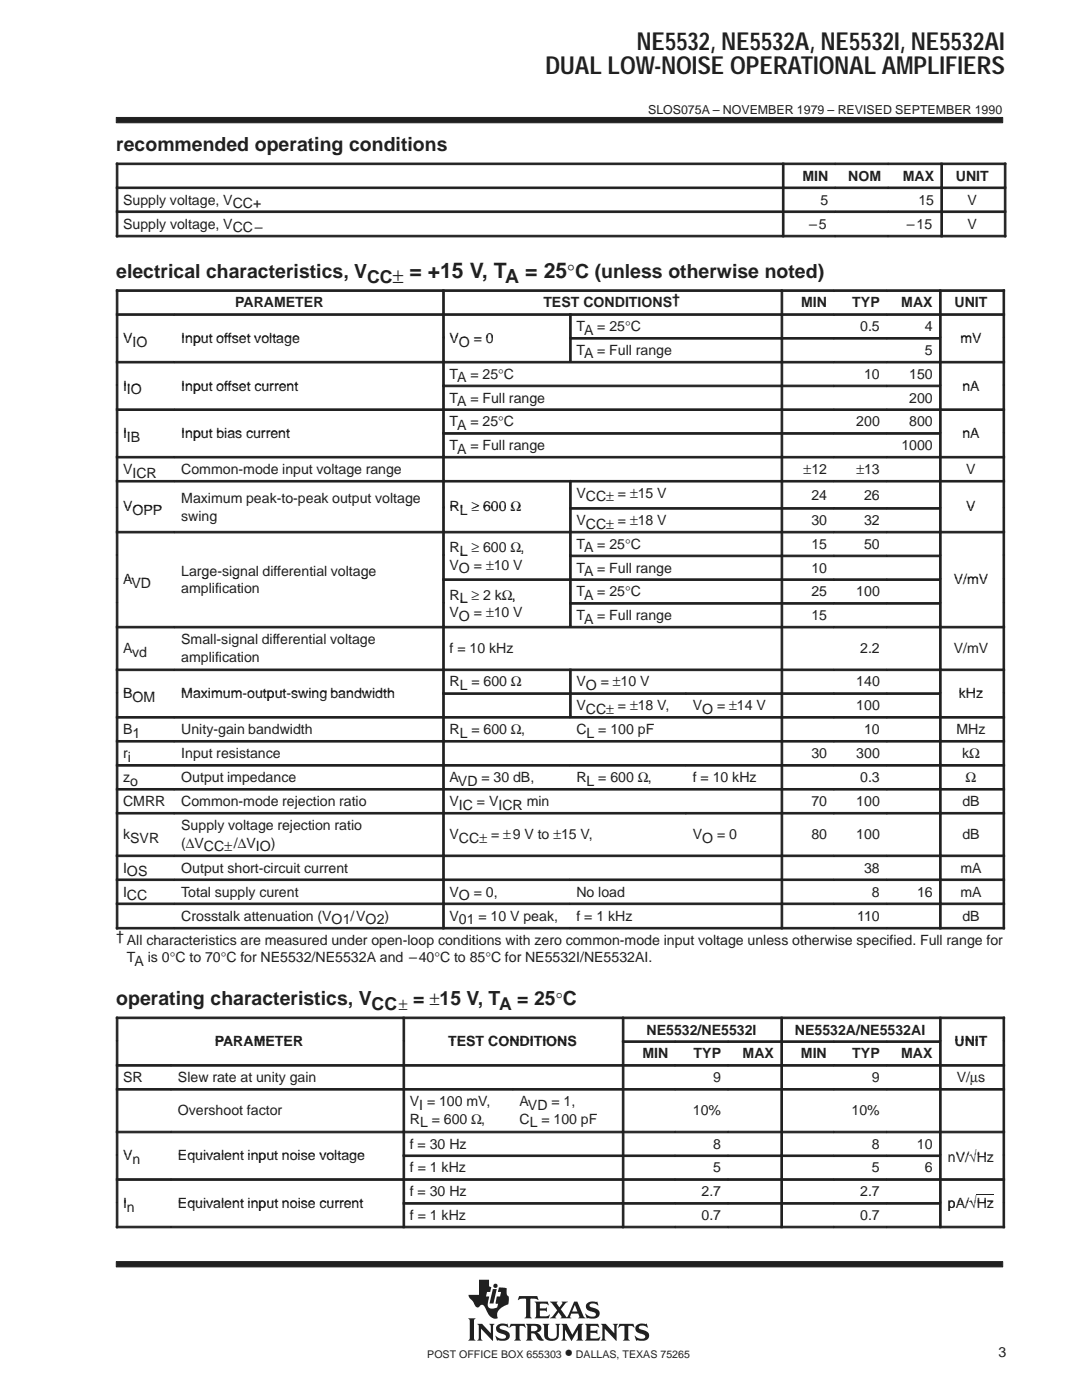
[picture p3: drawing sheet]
<svg xmlns="http://www.w3.org/2000/svg" width="216mm" height="279mm" viewBox="0 0 216 279" stroke-linecap="round" stroke-linejoin="round" font-family="sans-serif">
<g fill="#231f20" stroke="#231f20" stroke-width=".2">
<path d="M23.2 23.4h176.9v1.1h-176.9z" fill-rule="evenodd"/>
<path d="M23.2 251.8h176.9v1h-176.9z" fill-rule="evenodd"/>
</g>
<g fill="#231f20">
<path d="M98.3 257.3h.8l-.6 2.8h-.8z"/>
<path d="M104.9 264.2h1.9a.9 .9 0 0 1 1 .3 .9 .9 0 0 1 0 1.2l-.7 .2 .5 .4 .9 1.2a1.2 1.2 0 0 1-1.6-1l-.3-.4h-.6v1l.3 .4h-1.4l.3-.5v-2.3z" fill-rule="evenodd"/>
<path d="M109.7 259.8h1.6l-.2 .3 .5 .8 .6-.8-.1-.3h1.2l-.4 .2-1 1.3 1.2 1.6 1.5-3.1h.6l1.2 2.9 .4 .4-1.4-.1a.22 .22 0 0 0 .2-.1 .22 .22 0 0 0 0-.3l-.2-.4h-1.4l-.2 .7 .2 .2h-2.2l.2-.3-.5-.9-.7 .9 .2 .3h-1.3l.6-.4 .9-1.2z" fill-rule="evenodd"/>
<path d="M127.1 264.4l.8-.3 .9 .2 .2-.2 .3 .8-.1 .1a1.2 1.2 0 0 0-1.7-.1 1.47 1.47 0 0 0 1.3 .7 1.03 1.03 0 0 1 .7 1.2 1.03 1.03 0 0 1-1.2 .8l-1.1-.1-.2 .1-.4-1 .9 .5h.9a.45 .45 0 0 0 .4-.5 .45 .45 0 0 0-.6-.3l-.2-.1a1.11 1.11 0 0 1-1.2-1.5z" fill-rule="evenodd"/>
<path d="M123.6 264.2h2.8l.2 .8-.6-.4h-.5l-.1 .1v2.4l.3 .4h-1.4l.3-.4v-2.4l-.1-.1h-.5l-.7 .4z" fill-rule="evenodd"/>
<path d="M116.7 264.2h2.6l.2 .8-.6-.4-1.1 .1v.9h1.1l.3-.3v.9l-.4-.2h-1v1l1.3 .1 .7-.3-.3 .7h-2.8l.3-.4v-2.5z" fill-rule="evenodd"/>
<path d="M119.9 264.2h1l1.7 1.9v-1.5l-.3-.4h1l-.3 .4v3l-2.3-2.4v2l.3 .3h-1.1l.3-.4v-2.5z" fill-rule="evenodd"/>
<path d="M112 264.2h1.1l1.1 2.2 1.2-2.2h1l-.3 .4v2.6l.3 .3h-1.4l.3-.4v-1.7l-1.3 2.2-1.3-2.3v1.8l.4 .4h-1.1l.3-.5v-2.3z" fill-rule="evenodd"/>
<path d="M99.3 264.4l.7-.2 1.1 .1 .1-.2 .3 .8-.6-.3h-.8a.41 .41 0 0 0-.4 .4 .41 .41 0 0 0 .5 .4 1.29 1.29 0 0 1 1.5 1.4 1.08 1.08 0 0 1-1.2 .8l-1.1-.1-.2 .1-.4-1 .8 .5 .5 .1 .6-.1 .3-.3a.72 .72 0 0 0-.9-.6 .99 .99 0 0 1-1-.6 .99 .99 0 0 1 .2-1.2z" fill-rule="evenodd"/>
<path d="M101.9 264.2h2.8l.2 .8-.7-.4h-.4l-.1 .1v2.4l.3 .4h-1.4l.3-.4v-2.4l-.1-.1h-.5l-.7 .4z" fill-rule="evenodd"/>
<path d="M108.3 264.2h1.3l-.3 .4v2a.65 .65 0 0 0 .7 .6l.6-.1 .4-.4 .1-2-.3-.5h1l-.3 .4v1.8a1.54 1.54 0 0 1-2.4 .9l-.5-.6v-2.1z" fill-rule="evenodd"/>
<path d="M95.2 264.2h1l1.7 1.9v-1.5l-.3-.4h1.1l-.3 .4v3l-2.4-2.4v1.9l.3 .4h-1.1l.3-.5v-2.3z" fill-rule="evenodd"/>
<path d="M93.4 263.1h1.5l-.3 .4v3.6l.3 .4h-1.5l.3-.4v-3.6z" fill-rule="evenodd"/>
<path d="M103.6 258.7h3.6l.2 .8-.4-.3h-1.2v3.6l.3 .3h-1.4l.2-.2 .1-.3v-3.2l-.1-.2h-.8l-.7 .3z" fill-rule="evenodd"/>
<path d="M106.7 259.8h2.6l.1 .7-.5-.3-1.2 .1v.8h1.1l.3-.2v.9l-.4-.2h-1v1l.2 .1h1.2l.5-.4 .1 .1-.2 .7h-2.8l.3-.5v-2.3z" fill-rule="evenodd"/>
<path d="M117.1 260.2a2.09 2.09 0 0 1 1.9-.3l.2-.2 .1 .9a1.22 1.22 0 0 0-1.7-.1 .82 .82 0 0 0 .9 .5 1.06 1.06 0 0 1 1.2 1.1 1.06 1.06 0 0 1-1.2 1.1l-1.2-.2-.2 .2-.3-1 .8 .5 .8 .1a.46 .46 0 0 0 .5-.5 .46 .46 0 0 0-.5-.5h-.2a1.11 1.11 0 0 1-1.2-1.6z" fill-rule="evenodd"/>
<path d="M95.6 255.4h2v1.3l.4 .2-.2 .9h-.6l-.2 .9h.6l-.3 1.3 .1 .7a.9 .9 0 0 0 1.2 .4l.6-.2 .2-.7-.5-.1 .2-1.4h.7l.2-.9h-.7l.3-.9 1.5 .2v1.1l.2 .4 .2 .1v.7a.81 .81 0 0 1-.6 1.1 2.73 2.73 0 0 0-1.7 1.7l.1 .8-.1 .1a1.81 1.81 0 0 1-2.1-1.5l-.3-.6a.7 .7 0 0 0-.6-.6 .7 .7 0 0 0-.7 .5 1.12 1.12 0 0 1-1.1-1.1l-.7-.8-.2-.6h2.1z" fill-rule="evenodd"/>
<circle cx="98.9" cy="256.6" r=".43"/>
</g>
<g fill="#fff">
<path d="M114.7 260.4l.5 1.3h-1z"/>
<path d="M106 264.6h.6a.56 .56 0 0 1 .6 .5 .56 .56 0 0 1-.6 .6h-.6z" fill-rule="evenodd"/>
</g>
<g fill="#231f20" stroke="#231f20" stroke-width=".2">
<path d="M23.2 32.5h.3v4.8h-.3z" fill-rule="evenodd"/>
<path d="M23.2 32.5h132.9v.4h-132.9z" fill-rule="evenodd"/>
<path d="M156.1 32.5h.3v4.8h-.3z" fill-rule="evenodd"/>
<path d="M156.1 32.5h10.5v.4h-10.5z" fill-rule="evenodd"/>
<path d="M166.7 32.5h10.5v.4h-10.5z" fill-rule="evenodd"/>
<path d="M177.2 32.5h10.5v.4h-10.5z" fill-rule="evenodd"/>
<path d="M187.7 32.5h.4v4.8h-.4z" fill-rule="evenodd"/>
<path d="M200.4 32.5h.3v4.8h-.3z" fill-rule="evenodd"/>
<path d="M187.7 32.5h13v.4h-13z" fill-rule="evenodd"/>
<path d="M23.2 37.3h.3v4.8h-.3z" fill-rule="evenodd"/>
<path d="M23.2 37.3h132.9v.3h-132.9z" fill-rule="evenodd"/>
<path d="M156.1 37.3h.3v4.8h-.3z" fill-rule="evenodd"/>
<path d="M156.1 37.3h10.5v.3h-10.5z" fill-rule="evenodd"/>
<path d="M166.7 37.3h10.5v.3h-10.5z" fill-rule="evenodd"/>
<path d="M177.2 37.3h10.5v.3h-10.5z" fill-rule="evenodd"/>
<path d="M187.7 37.3h.4v4.8h-.4z" fill-rule="evenodd"/>
<path d="M200.4 37.3h.3v4.8h-.3z" fill-rule="evenodd"/>
<path d="M187.7 37.3h13v.3h-13z" fill-rule="evenodd"/>
<path d="M23.2 42.1h.3v5.2h-.3z" fill-rule="evenodd"/>
<path d="M23.2 42.1h132.9v.3h-132.9z" fill-rule="evenodd"/>
<path d="M23.2 47h132.9v.3h-132.9z" fill-rule="evenodd"/>
<path d="M156.1 42.1h.3v5.2h-.3z" fill-rule="evenodd"/>
<path d="M156.1 42.1h10.5v.3h-10.5z" fill-rule="evenodd"/>
<path d="M156.1 47h10.5v.3h-10.5z" fill-rule="evenodd"/>
<path d="M166.7 42.1h10.5v.3h-10.5z" fill-rule="evenodd"/>
<path d="M166.7 47h10.5v.3h-10.5z" fill-rule="evenodd"/>
<path d="M177.2 42.1h10.5v.3h-10.5z" fill-rule="evenodd"/>
<path d="M177.2 47h10.5v.3h-10.5z" fill-rule="evenodd"/>
<path d="M187.7 42.1h.4v5.2h-.4z" fill-rule="evenodd"/>
<path d="M200.4 42.1h.3v5.2h-.3z" fill-rule="evenodd"/>
<path d="M187.7 42.1h13v.3h-13z" fill-rule="evenodd"/>
<path d="M187.7 47h13v.3h-13z" fill-rule="evenodd"/>
<path d="M23.2 57.8h.3v4.8h-.3z" fill-rule="evenodd"/>
<path d="M23.2 57.8h65.1v.4h-65.1z" fill-rule="evenodd"/>
<path d="M88.3 57.8h.4v4.8h-.4z" fill-rule="evenodd"/>
<path d="M88.3 57.8h67.5v.4h-67.5z" fill-rule="evenodd"/>
<path d="M155.9 57.8h.3v4.8h-.3z" fill-rule="evenodd"/>
<path d="M155.9 57.8h10.5v.4h-10.5z" fill-rule="evenodd"/>
<path d="M166.4 57.8h10.5v.4h-10.5z" fill-rule="evenodd"/>
<path d="M176.9 57.8h10.6v.4h-10.6z" fill-rule="evenodd"/>
<path d="M187.5 57.8h.3v4.8h-.3z" fill-rule="evenodd"/>
<path d="M200.1 57.8h.4v4.8h-.4z" fill-rule="evenodd"/>
<path d="M187.5 57.8h13v.4h-13z" fill-rule="evenodd"/>
<path d="M23.2 62.6h.3v4.7h-.3z" fill-rule="evenodd"/>
<path d="M23.2 62.6h11.6v.3h-11.6z" fill-rule="evenodd"/>
<path d="M34.8 62.6h53.5v.3h-53.5z" fill-rule="evenodd"/>
<path d="M88.3 62.6h.4v4.7h-.4z" fill-rule="evenodd"/>
<path d="M88.3 62.6h25.3v.3h-25.3z" fill-rule="evenodd"/>
<path d="M113.7 62.6h.3v4.7h-.3z" fill-rule="evenodd"/>
<path d="M113.7 62.6h42.1v.3h-42.1z" fill-rule="evenodd"/>
<path d="M155.9 62.6h.3v4.7h-.3z" fill-rule="evenodd"/>
<path d="M155.9 62.6h10.5v.3h-10.5z" fill-rule="evenodd"/>
<path d="M166.4 62.6h10.5v.3h-10.5z" fill-rule="evenodd"/>
<path d="M176.9 62.6h10.6v.3h-10.6z" fill-rule="evenodd"/>
<path d="M187.5 62.6h.3v4.7h-.3z" fill-rule="evenodd"/>
<path d="M200.1 62.6h.4v4.7h-.4z" fill-rule="evenodd"/>
<path d="M187.5 62.6h13v.3h-13z" fill-rule="evenodd"/>
<path d="M23.2 67.4h.3v4.7h-.3z" fill-rule="evenodd"/>
<path d="M88.3 67.4h.4v4.7h-.4z" fill-rule="evenodd"/>
<path d="M113.7 67.4h.3v4.7h-.3z" fill-rule="evenodd"/>
<path d="M113.7 67.4h42.1v.3h-42.1z" fill-rule="evenodd"/>
<path d="M155.9 67.4h.3v4.7h-.3z" fill-rule="evenodd"/>
<path d="M155.9 67.4h10.5v.3h-10.5z" fill-rule="evenodd"/>
<path d="M166.4 67.4h10.5v.3h-10.5z" fill-rule="evenodd"/>
<path d="M176.9 67.4h10.6v.3h-10.6z" fill-rule="evenodd"/>
<path d="M187.5 67.4h.3v4.7h-.3z" fill-rule="evenodd"/>
<path d="M200.1 67.4h.4v4.7h-.4z" fill-rule="evenodd"/>
<path d="M23.2 72.1h.3v4.7h-.3z" fill-rule="evenodd"/>
<path d="M23.2 72.1h11.6v.3h-11.6z" fill-rule="evenodd"/>
<path d="M34.8 72.1h53.5v.3h-53.5z" fill-rule="evenodd"/>
<path d="M88.3 72.1h.4v4.7h-.4z" fill-rule="evenodd"/>
<path d="M88.3 72.1h67.5v.3h-67.5z" fill-rule="evenodd"/>
<path d="M155.9 72.1h.3v4.7h-.3z" fill-rule="evenodd"/>
<path d="M155.9 72.1h10.5v.3h-10.5z" fill-rule="evenodd"/>
<path d="M166.4 72.1h10.5v.3h-10.5z" fill-rule="evenodd"/>
<path d="M176.9 72.1h10.6v.3h-10.6z" fill-rule="evenodd"/>
<path d="M187.5 72.1h.3v4.7h-.3z" fill-rule="evenodd"/>
<path d="M200.1 72.1h.4v4.7h-.4z" fill-rule="evenodd"/>
<path d="M187.5 72.1h13v.3h-13z" fill-rule="evenodd"/>
<path d="M23.2 76.9h.3v4.7h-.3z" fill-rule="evenodd"/>
<path d="M88.3 76.9h.4v4.7h-.4z" fill-rule="evenodd"/>
<path d="M88.3 76.9h67.5v.3h-67.5z" fill-rule="evenodd"/>
<path d="M155.9 76.9h.3v4.7h-.3z" fill-rule="evenodd"/>
<path d="M155.9 76.9h10.5v.3h-10.5z" fill-rule="evenodd"/>
<path d="M166.4 76.9h10.5v.3h-10.5z" fill-rule="evenodd"/>
<path d="M176.9 76.9h10.6v.3h-10.6z" fill-rule="evenodd"/>
<path d="M187.5 76.9h.3v4.7h-.3z" fill-rule="evenodd"/>
<path d="M200.1 76.9h.4v4.7h-.4z" fill-rule="evenodd"/>
<path d="M23.2 81.6h.3v4.7h-.3z" fill-rule="evenodd"/>
<path d="M23.2 81.6h11.6v.3h-11.6z" fill-rule="evenodd"/>
<path d="M34.8 81.6h53.5v.3h-53.5z" fill-rule="evenodd"/>
<path d="M88.3 81.6h.4v4.7h-.4z" fill-rule="evenodd"/>
<path d="M88.3 81.6h67.5v.3h-67.5z" fill-rule="evenodd"/>
<path d="M155.9 81.6h.3v4.7h-.3z" fill-rule="evenodd"/>
<path d="M155.9 81.6h10.5v.3h-10.5z" fill-rule="evenodd"/>
<path d="M166.4 81.6h10.5v.3h-10.5z" fill-rule="evenodd"/>
<path d="M176.9 81.6h10.6v.3h-10.6z" fill-rule="evenodd"/>
<path d="M187.5 81.6h.3v4.7h-.3z" fill-rule="evenodd"/>
<path d="M200.1 81.6h.4v4.7h-.4z" fill-rule="evenodd"/>
<path d="M187.5 81.6h13v.3h-13z" fill-rule="evenodd"/>
<path d="M23.2 86.3h.3v4.8h-.3z" fill-rule="evenodd"/>
<path d="M88.3 86.3h.4v4.8h-.4z" fill-rule="evenodd"/>
<path d="M88.3 86.3h67.5v.4h-67.5z" fill-rule="evenodd"/>
<path d="M155.9 86.3h.3v4.8h-.3z" fill-rule="evenodd"/>
<path d="M155.9 86.3h10.5v.4h-10.5z" fill-rule="evenodd"/>
<path d="M166.4 86.3h10.5v.4h-10.5z" fill-rule="evenodd"/>
<path d="M176.9 86.3h10.6v.4h-10.6z" fill-rule="evenodd"/>
<path d="M187.5 86.3h.3v4.8h-.3z" fill-rule="evenodd"/>
<path d="M200.1 86.3h.4v4.8h-.4z" fill-rule="evenodd"/>
<path d="M23.2 91.1h.3v4.8h-.3z" fill-rule="evenodd"/>
<path d="M23.2 91.1h11.6v.3h-11.6z" fill-rule="evenodd"/>
<path d="M34.8 91.1h53.5v.3h-53.5z" fill-rule="evenodd"/>
<path d="M88.3 91.1h.4v4.8h-.4z" fill-rule="evenodd"/>
<path d="M88.3 91.1h67.5v.3h-67.5z" fill-rule="evenodd"/>
<path d="M155.9 91.1h.3v4.8h-.3z" fill-rule="evenodd"/>
<path d="M155.9 91.1h10.5v.3h-10.5z" fill-rule="evenodd"/>
<path d="M166.4 91.1h10.5v.3h-10.5z" fill-rule="evenodd"/>
<path d="M176.9 91.1h10.6v.3h-10.6z" fill-rule="evenodd"/>
<path d="M187.5 91.1h.3v4.8h-.3z" fill-rule="evenodd"/>
<path d="M200.1 91.1h.4v4.8h-.4z" fill-rule="evenodd"/>
<path d="M187.5 91.1h13v.3h-13z" fill-rule="evenodd"/>
<path d="M23.2 95.9h.3v5.4h-.3z" fill-rule="evenodd"/>
<path d="M23.2 95.9h11.6v.3h-11.6z" fill-rule="evenodd"/>
<path d="M34.8 95.9h53.5v.3h-53.5z" fill-rule="evenodd"/>
<path d="M88.3 95.9h.4v5.4h-.4z" fill-rule="evenodd"/>
<path d="M88.3 95.9h25.3v.3h-25.3z" fill-rule="evenodd"/>
<path d="M113.7 95.9h.3v5.4h-.3z" fill-rule="evenodd"/>
<path d="M113.7 95.9h42.1v.3h-42.1z" fill-rule="evenodd"/>
<path d="M155.9 95.9h.3v5.4h-.3z" fill-rule="evenodd"/>
<path d="M155.9 95.9h10.5v.3h-10.5z" fill-rule="evenodd"/>
<path d="M166.4 95.9h10.5v.3h-10.5z" fill-rule="evenodd"/>
<path d="M176.9 95.9h10.6v.3h-10.6z" fill-rule="evenodd"/>
<path d="M187.5 95.9h.3v5.4h-.3z" fill-rule="evenodd"/>
<path d="M200.1 95.9h.4v5.4h-.4z" fill-rule="evenodd"/>
<path d="M187.5 95.9h13v.3h-13z" fill-rule="evenodd"/>
<path d="M23.2 101.3h.3v4.7h-.3z" fill-rule="evenodd"/>
<path d="M88.3 101.3h.4v4.7h-.4z" fill-rule="evenodd"/>
<path d="M113.7 101.3h.3v4.7h-.3z" fill-rule="evenodd"/>
<path d="M113.7 101.3h42.1v.3h-42.1z" fill-rule="evenodd"/>
<path d="M155.9 101.3h.3v4.7h-.3z" fill-rule="evenodd"/>
<path d="M155.9 101.3h10.5v.3h-10.5z" fill-rule="evenodd"/>
<path d="M166.4 101.3h10.5v.3h-10.5z" fill-rule="evenodd"/>
<path d="M176.9 101.3h10.6v.3h-10.6z" fill-rule="evenodd"/>
<path d="M187.5 101.3h.3v4.7h-.3z" fill-rule="evenodd"/>
<path d="M200.1 101.3h.4v4.7h-.4z" fill-rule="evenodd"/>
<path d="M23.2 106h.3v4.8h-.3z" fill-rule="evenodd"/>
<path d="M23.2 106h11.6v.4h-11.6z" fill-rule="evenodd"/>
<path d="M34.8 106h53.5v.4h-53.5z" fill-rule="evenodd"/>
<path d="M88.3 106h.4v4.8h-.4z" fill-rule="evenodd"/>
<path d="M88.3 106h25.3v.4h-25.3z" fill-rule="evenodd"/>
<path d="M113.7 106h.3v4.8h-.3z" fill-rule="evenodd"/>
<path d="M113.7 106h42.1v.4h-42.1z" fill-rule="evenodd"/>
<path d="M155.9 106h.3v4.8h-.3z" fill-rule="evenodd"/>
<path d="M155.9 106h10.5v.4h-10.5z" fill-rule="evenodd"/>
<path d="M166.4 106h10.5v.4h-10.5z" fill-rule="evenodd"/>
<path d="M176.9 106h10.6v.4h-10.6z" fill-rule="evenodd"/>
<path d="M187.5 106h.3v4.8h-.3z" fill-rule="evenodd"/>
<path d="M200.1 106h.4v4.8h-.4z" fill-rule="evenodd"/>
<path d="M187.5 106h13v.4h-13z" fill-rule="evenodd"/>
<path d="M23.2 110.8h.3v4.7h-.3z" fill-rule="evenodd"/>
<path d="M88.3 110.8h.4v4.7h-.4z" fill-rule="evenodd"/>
<path d="M113.7 110.8h.3v4.7h-.3z" fill-rule="evenodd"/>
<path d="M113.7 110.8h42.1v.3h-42.1z" fill-rule="evenodd"/>
<path d="M155.9 110.8h.3v4.7h-.3z" fill-rule="evenodd"/>
<path d="M155.9 110.8h10.5v.3h-10.5z" fill-rule="evenodd"/>
<path d="M166.4 110.8h10.5v.3h-10.5z" fill-rule="evenodd"/>
<path d="M176.9 110.8h10.6v.3h-10.6z" fill-rule="evenodd"/>
<path d="M187.5 110.8h.3v4.7h-.3z" fill-rule="evenodd"/>
<path d="M200.1 110.8h.4v4.7h-.4z" fill-rule="evenodd"/>
<path d="M23.2 115.5h.3v4.7h-.3z" fill-rule="evenodd"/>
<path d="M88.3 115.5h.4v4.7h-.4z" fill-rule="evenodd"/>
<path d="M88.3 115.5h25.3v.3h-25.3z" fill-rule="evenodd"/>
<path d="M113.7 115.5h.3v4.7h-.3z" fill-rule="evenodd"/>
<path d="M113.7 115.5h42.1v.3h-42.1z" fill-rule="evenodd"/>
<path d="M155.9 115.5h.3v4.7h-.3z" fill-rule="evenodd"/>
<path d="M155.9 115.5h10.5v.3h-10.5z" fill-rule="evenodd"/>
<path d="M166.4 115.5h10.5v.3h-10.5z" fill-rule="evenodd"/>
<path d="M176.9 115.5h10.6v.3h-10.6z" fill-rule="evenodd"/>
<path d="M187.5 115.5h.3v4.7h-.3z" fill-rule="evenodd"/>
<path d="M200.1 115.5h.4v4.7h-.4z" fill-rule="evenodd"/>
<path d="M23.2 120.3h.3v4.7h-.3z" fill-rule="evenodd"/>
<path d="M88.3 120.3h.4v4.7h-.4z" fill-rule="evenodd"/>
<path d="M113.7 120.3h.3v4.7h-.3z" fill-rule="evenodd"/>
<path d="M113.7 120.3h42.1v.3h-42.1z" fill-rule="evenodd"/>
<path d="M155.9 120.3h.3v4.7h-.3z" fill-rule="evenodd"/>
<path d="M155.9 120.3h10.5v.3h-10.5z" fill-rule="evenodd"/>
<path d="M166.4 120.3h10.5v.3h-10.5z" fill-rule="evenodd"/>
<path d="M176.9 120.3h10.6v.3h-10.6z" fill-rule="evenodd"/>
<path d="M187.5 120.3h.3v4.7h-.3z" fill-rule="evenodd"/>
<path d="M200.1 120.3h.4v4.7h-.4z" fill-rule="evenodd"/>
<path d="M23.2 125h.3v8.5h-.3z" fill-rule="evenodd"/>
<path d="M23.2 125h11.6v.3h-11.6z" fill-rule="evenodd"/>
<path d="M34.8 125h53.5v.3h-53.5z" fill-rule="evenodd"/>
<path d="M88.3 125h.4v8.5h-.4z" fill-rule="evenodd"/>
<path d="M88.3 125h67.5v.3h-67.5z" fill-rule="evenodd"/>
<path d="M155.9 125h.3v8.5h-.3z" fill-rule="evenodd"/>
<path d="M155.9 125h10.5v.3h-10.5z" fill-rule="evenodd"/>
<path d="M166.4 125h10.5v.3h-10.5z" fill-rule="evenodd"/>
<path d="M176.9 125h10.6v.3h-10.6z" fill-rule="evenodd"/>
<path d="M187.5 125h.3v8.5h-.3z" fill-rule="evenodd"/>
<path d="M200.1 125h.4v8.5h-.4z" fill-rule="evenodd"/>
<path d="M187.5 125h13v.3h-13z" fill-rule="evenodd"/>
<path d="M23.2 133.5h.3v4.7h-.3z" fill-rule="evenodd"/>
<path d="M23.2 133.5h11.6v.3h-11.6z" fill-rule="evenodd"/>
<path d="M34.8 133.5h53.5v.3h-53.5z" fill-rule="evenodd"/>
<path d="M88.3 133.5h.4v4.7h-.4z" fill-rule="evenodd"/>
<path d="M88.3 133.5h25.3v.3h-25.3z" fill-rule="evenodd"/>
<path d="M113.7 133.5h.3v4.7h-.3z" fill-rule="evenodd"/>
<path d="M113.7 133.5h42.1v.3h-42.1z" fill-rule="evenodd"/>
<path d="M155.9 133.5h.3v4.7h-.3z" fill-rule="evenodd"/>
<path d="M155.9 133.5h10.5v.3h-10.5z" fill-rule="evenodd"/>
<path d="M166.4 133.5h10.5v.3h-10.5z" fill-rule="evenodd"/>
<path d="M176.9 133.5h10.6v.3h-10.6z" fill-rule="evenodd"/>
<path d="M187.5 133.5h.3v4.7h-.3z" fill-rule="evenodd"/>
<path d="M200.1 133.5h.4v4.7h-.4z" fill-rule="evenodd"/>
<path d="M187.5 133.5h13v.3h-13z" fill-rule="evenodd"/>
<path d="M23.2 138.3h.3v4.7h-.3z" fill-rule="evenodd"/>
<path d="M88.3 138.3h.4v4.7h-.4z" fill-rule="evenodd"/>
<path d="M88.3 138.3h25.3v.3h-25.3z" fill-rule="evenodd"/>
<path d="M113.7 138.3h.3v4.7h-.3z" fill-rule="evenodd"/>
<path d="M113.7 138.3h23.1v.3h-23.1z" fill-rule="evenodd"/>
<path d="M136.9 138.3h18.9v.3h-18.9z" fill-rule="evenodd"/>
<path d="M155.9 138.3h.3v4.7h-.3z" fill-rule="evenodd"/>
<path d="M155.9 138.3h10.5v.3h-10.5z" fill-rule="evenodd"/>
<path d="M166.4 138.3h10.5v.3h-10.5z" fill-rule="evenodd"/>
<path d="M176.9 138.3h10.6v.3h-10.6z" fill-rule="evenodd"/>
<path d="M187.5 138.3h.3v4.7h-.3z" fill-rule="evenodd"/>
<path d="M200.1 138.3h.4v4.7h-.4z" fill-rule="evenodd"/>
<path d="M23.2 143h.3v4.8h-.3z" fill-rule="evenodd"/>
<path d="M23.2 143h11.6v.3h-11.6z" fill-rule="evenodd"/>
<path d="M34.8 143h53.5v.3h-53.5z" fill-rule="evenodd"/>
<path d="M88.3 143h.4v4.8h-.4z" fill-rule="evenodd"/>
<path d="M88.3 143h25.3v.3h-25.3z" fill-rule="evenodd"/>
<path d="M113.7 143h42.1v.3h-42.1z" fill-rule="evenodd"/>
<path d="M155.9 143h.3v4.8h-.3z" fill-rule="evenodd"/>
<path d="M155.9 143h10.5v.3h-10.5z" fill-rule="evenodd"/>
<path d="M166.4 143h10.5v.3h-10.5z" fill-rule="evenodd"/>
<path d="M176.9 143h10.6v.3h-10.6z" fill-rule="evenodd"/>
<path d="M187.5 143h.3v4.8h-.3z" fill-rule="evenodd"/>
<path d="M200.1 143h.4v4.8h-.4z" fill-rule="evenodd"/>
<path d="M187.5 143h13v.3h-13z" fill-rule="evenodd"/>
<path d="M23.2 147.8h.3v4.8h-.3z" fill-rule="evenodd"/>
<path d="M23.2 147.8h11.6v.3h-11.6z" fill-rule="evenodd"/>
<path d="M34.8 147.8h53.5v.3h-53.5z" fill-rule="evenodd"/>
<path d="M88.3 147.8h.4v4.8h-.4z" fill-rule="evenodd"/>
<path d="M88.3 147.8h67.5v.3h-67.5z" fill-rule="evenodd"/>
<path d="M155.9 147.8h.3v4.8h-.3z" fill-rule="evenodd"/>
<path d="M155.9 147.8h10.5v.3h-10.5z" fill-rule="evenodd"/>
<path d="M166.4 147.8h10.5v.3h-10.5z" fill-rule="evenodd"/>
<path d="M176.9 147.8h10.6v.3h-10.6z" fill-rule="evenodd"/>
<path d="M187.5 147.8h.3v4.8h-.3z" fill-rule="evenodd"/>
<path d="M200.1 147.8h.4v4.8h-.4z" fill-rule="evenodd"/>
<path d="M187.5 147.8h13v.3h-13z" fill-rule="evenodd"/>
<path d="M23.2 152.6h.3v4.7h-.3z" fill-rule="evenodd"/>
<path d="M23.2 152.6h11.6v.3h-11.6z" fill-rule="evenodd"/>
<path d="M34.8 152.6h53.5v.3h-53.5z" fill-rule="evenodd"/>
<path d="M88.3 152.6h.4v4.7h-.4z" fill-rule="evenodd"/>
<path d="M88.3 152.6h25.3v.3h-25.3z" fill-rule="evenodd"/>
<path d="M113.7 152.6h23.1v.3h-23.1z" fill-rule="evenodd"/>
<path d="M136.9 152.6h18.9v.3h-18.9z" fill-rule="evenodd"/>
<path d="M155.9 152.6h.3v4.7h-.3z" fill-rule="evenodd"/>
<path d="M155.9 152.6h10.5v.3h-10.5z" fill-rule="evenodd"/>
<path d="M166.4 152.6h10.5v.3h-10.5z" fill-rule="evenodd"/>
<path d="M176.9 152.6h10.6v.3h-10.6z" fill-rule="evenodd"/>
<path d="M187.5 152.6h.3v4.7h-.3z" fill-rule="evenodd"/>
<path d="M200.1 152.6h.4v4.7h-.4z" fill-rule="evenodd"/>
<path d="M187.5 152.6h13v.3h-13z" fill-rule="evenodd"/>
<path d="M23.2 157.4h.3v4.7h-.3z" fill-rule="evenodd"/>
<path d="M23.2 157.4h11.6v.3h-11.6z" fill-rule="evenodd"/>
<path d="M34.8 157.4h53.5v.3h-53.5z" fill-rule="evenodd"/>
<path d="M88.3 157.4h.4v4.7h-.4z" fill-rule="evenodd"/>
<path d="M88.3 157.4h67.5v.3h-67.5z" fill-rule="evenodd"/>
<path d="M155.9 157.4h.3v4.7h-.3z" fill-rule="evenodd"/>
<path d="M155.9 157.4h10.5v.3h-10.5z" fill-rule="evenodd"/>
<path d="M166.4 157.4h10.5v.3h-10.5z" fill-rule="evenodd"/>
<path d="M176.9 157.4h10.6v.3h-10.6z" fill-rule="evenodd"/>
<path d="M187.5 157.4h.3v4.7h-.3z" fill-rule="evenodd"/>
<path d="M200.1 157.4h.4v4.7h-.4z" fill-rule="evenodd"/>
<path d="M187.5 157.4h13v.3h-13z" fill-rule="evenodd"/>
<path d="M23.2 162.1h.3v8.5h-.3z" fill-rule="evenodd"/>
<path d="M23.2 162.1h11.6v.4h-11.6z" fill-rule="evenodd"/>
<path d="M34.8 162.1h53.5v.4h-53.5z" fill-rule="evenodd"/>
<path d="M88.3 162.1h.4v8.5h-.4z" fill-rule="evenodd"/>
<path d="M88.3 162.1h48.5v.4h-48.5z" fill-rule="evenodd"/>
<path d="M136.9 162.1h18.9v.4h-18.9z" fill-rule="evenodd"/>
<path d="M155.9 162.1h.3v8.5h-.3z" fill-rule="evenodd"/>
<path d="M155.9 162.1h10.5v.4h-10.5z" fill-rule="evenodd"/>
<path d="M166.4 162.1h10.5v.4h-10.5z" fill-rule="evenodd"/>
<path d="M176.9 162.1h10.6v.4h-10.6z" fill-rule="evenodd"/>
<path d="M187.5 162.1h.3v8.5h-.3z" fill-rule="evenodd"/>
<path d="M200.1 162.1h.4v8.5h-.4z" fill-rule="evenodd"/>
<path d="M187.5 162.1h13v.4h-13z" fill-rule="evenodd"/>
<path d="M23.2 170.6h.3v4.8h-.3z" fill-rule="evenodd"/>
<path d="M23.2 170.6h11.6v.4h-11.6z" fill-rule="evenodd"/>
<path d="M34.8 170.6h53.5v.4h-53.5z" fill-rule="evenodd"/>
<path d="M88.3 170.6h.4v4.8h-.4z" fill-rule="evenodd"/>
<path d="M88.3 170.6h67.5v.4h-67.5z" fill-rule="evenodd"/>
<path d="M155.9 170.6h.3v4.8h-.3z" fill-rule="evenodd"/>
<path d="M155.9 170.6h10.5v.4h-10.5z" fill-rule="evenodd"/>
<path d="M166.4 170.6h10.5v.4h-10.5z" fill-rule="evenodd"/>
<path d="M176.9 170.6h10.6v.4h-10.6z" fill-rule="evenodd"/>
<path d="M187.5 170.6h.3v4.8h-.3z" fill-rule="evenodd"/>
<path d="M200.1 170.6h.4v4.8h-.4z" fill-rule="evenodd"/>
<path d="M187.5 170.6h13v.4h-13z" fill-rule="evenodd"/>
<path d="M23.2 175.4h.3v4.8h-.3z" fill-rule="evenodd"/>
<path d="M23.2 175.4h11.6v.3h-11.6z" fill-rule="evenodd"/>
<path d="M34.8 175.4h53.5v.3h-53.5z" fill-rule="evenodd"/>
<path d="M88.3 175.4h.4v4.8h-.4z" fill-rule="evenodd"/>
<path d="M88.3 175.4h25.3v.3h-25.3z" fill-rule="evenodd"/>
<path d="M113.7 175.4h42.1v.3h-42.1z" fill-rule="evenodd"/>
<path d="M155.9 175.4h.3v4.8h-.3z" fill-rule="evenodd"/>
<path d="M155.9 175.4h10.5v.3h-10.5z" fill-rule="evenodd"/>
<path d="M166.4 175.4h10.5v.3h-10.5z" fill-rule="evenodd"/>
<path d="M176.9 175.4h10.6v.3h-10.6z" fill-rule="evenodd"/>
<path d="M187.5 175.4h.3v4.8h-.3z" fill-rule="evenodd"/>
<path d="M200.1 175.4h.4v4.8h-.4z" fill-rule="evenodd"/>
<path d="M187.5 175.4h13v.3h-13z" fill-rule="evenodd"/>
<path d="M23.2 180.2h.3v5.2h-.3z" fill-rule="evenodd"/>
<path d="M23.2 180.2h11.6v.3h-11.6z" fill-rule="evenodd"/>
<path d="M23.2 185.1h11.6v.3h-11.6z" fill-rule="evenodd"/>
<path d="M34.8 180.2h53.5v.3h-53.5z" fill-rule="evenodd"/>
<path d="M34.8 185.1h53.5v.3h-53.5z" fill-rule="evenodd"/>
<path d="M88.3 180.2h.4v5.2h-.4z" fill-rule="evenodd"/>
<path d="M88.3 180.2h25.3v.3h-25.3z" fill-rule="evenodd"/>
<path d="M88.3 185.1h25.3v.3h-25.3z" fill-rule="evenodd"/>
<path d="M113.7 180.2h42.1v.3h-42.1z" fill-rule="evenodd"/>
<path d="M113.7 185.1h42.1v.3h-42.1z" fill-rule="evenodd"/>
<path d="M155.9 180.2h.3v5.2h-.3z" fill-rule="evenodd"/>
<path d="M155.9 180.2h10.5v.3h-10.5z" fill-rule="evenodd"/>
<path d="M155.9 185.1h10.5v.3h-10.5z" fill-rule="evenodd"/>
<path d="M166.4 180.2h10.5v.3h-10.5z" fill-rule="evenodd"/>
<path d="M166.4 185.1h10.5v.3h-10.5z" fill-rule="evenodd"/>
<path d="M176.9 180.2h10.6v.3h-10.6z" fill-rule="evenodd"/>
<path d="M176.9 185.1h10.6v.3h-10.6z" fill-rule="evenodd"/>
<path d="M187.5 180.2h.3v5.2h-.3z" fill-rule="evenodd"/>
<path d="M200.1 180.2h.4v5.2h-.4z" fill-rule="evenodd"/>
<path d="M187.5 180.2h13v.3h-13z" fill-rule="evenodd"/>
<path d="M187.5 185.1h13v.3h-13z" fill-rule="evenodd"/>
<path d="M23.2 203h.3v4.7h-.3z" fill-rule="evenodd"/>
<path d="M23.2 203h57.2v.3h-57.2z" fill-rule="evenodd"/>
<path d="M80.4 203h.3v4.7h-.3z" fill-rule="evenodd"/>
<path d="M80.4 203h43.8v.3h-43.8z" fill-rule="evenodd"/>
<path d="M124.2 203h.3v4.7h-.3z" fill-rule="evenodd"/>
<path d="M124.2 203h31.6v.3h-31.6z" fill-rule="evenodd"/>
<path d="M155.8 203h.3v4.7h-.3z" fill-rule="evenodd"/>
<path d="M155.8 203h31.7v.3h-31.7z" fill-rule="evenodd"/>
<path d="M187.5 203h.3v4.7h-.3z" fill-rule="evenodd"/>
<path d="M200.1 203h.4v4.7h-.4z" fill-rule="evenodd"/>
<path d="M187.5 203h13v.3h-13z" fill-rule="evenodd"/>
<path d="M23.2 207.7h.3v4.7h-.3z" fill-rule="evenodd"/>
<path d="M80.4 207.7h.3v4.7h-.3z" fill-rule="evenodd"/>
<path d="M124.2 207.7h.3v4.7h-.3z" fill-rule="evenodd"/>
<path d="M124.2 207.7h10.5v.3h-10.5z" fill-rule="evenodd"/>
<path d="M134.7 207.7h10.6v.3h-10.6z" fill-rule="evenodd"/>
<path d="M145.3 207.7h10.5v.3h-10.5z" fill-rule="evenodd"/>
<path d="M155.8 207.7h.3v4.7h-.3z" fill-rule="evenodd"/>
<path d="M155.8 207.7h10.6v.3h-10.6z" fill-rule="evenodd"/>
<path d="M166.4 207.7h10.5v.3h-10.5z" fill-rule="evenodd"/>
<path d="M176.9 207.7h10.6v.3h-10.6z" fill-rule="evenodd"/>
<path d="M187.5 207.7h.3v4.7h-.3z" fill-rule="evenodd"/>
<path d="M200.1 207.7h.4v4.7h-.4z" fill-rule="evenodd"/>
<path d="M23.2 212.5h.3v4.7h-.3z" fill-rule="evenodd"/>
<path d="M23.2 212.5h10.9v.3h-10.9z" fill-rule="evenodd"/>
<path d="M34.1 212.5h46.3v.3h-46.3z" fill-rule="evenodd"/>
<path d="M80.4 212.5h.3v4.7h-.3z" fill-rule="evenodd"/>
<path d="M80.4 212.5h43.8v.3h-43.8z" fill-rule="evenodd"/>
<path d="M124.2 212.5h.3v4.7h-.3z" fill-rule="evenodd"/>
<path d="M124.2 212.5h10.5v.3h-10.5z" fill-rule="evenodd"/>
<path d="M134.7 212.5h10.6v.3h-10.6z" fill-rule="evenodd"/>
<path d="M145.3 212.5h10.5v.3h-10.5z" fill-rule="evenodd"/>
<path d="M155.8 212.5h.3v4.7h-.3z" fill-rule="evenodd"/>
<path d="M155.8 212.5h10.6v.3h-10.6z" fill-rule="evenodd"/>
<path d="M166.4 212.5h10.5v.3h-10.5z" fill-rule="evenodd"/>
<path d="M176.9 212.5h10.6v.3h-10.6z" fill-rule="evenodd"/>
<path d="M187.5 212.5h.3v4.7h-.3z" fill-rule="evenodd"/>
<path d="M200.1 212.5h.4v4.7h-.4z" fill-rule="evenodd"/>
<path d="M187.5 212.5h13v.3h-13z" fill-rule="evenodd"/>
<path d="M23.2 217.2h.3v8.5h-.3z" fill-rule="evenodd"/>
<path d="M23.2 217.2h10.9v.4h-10.9z" fill-rule="evenodd"/>
<path d="M34.1 217.2h46.3v.4h-46.3z" fill-rule="evenodd"/>
<path d="M80.4 217.2h.3v8.5h-.3z" fill-rule="evenodd"/>
<path d="M80.4 217.2h21.9v.4h-21.9z" fill-rule="evenodd"/>
<path d="M102.3 217.2h21.9v.4h-21.9z" fill-rule="evenodd"/>
<path d="M124.2 217.2h.3v8.5h-.3z" fill-rule="evenodd"/>
<path d="M124.2 217.2h10.5v.4h-10.5z" fill-rule="evenodd"/>
<path d="M134.7 217.2h10.6v.4h-10.6z" fill-rule="evenodd"/>
<path d="M145.3 217.2h10.5v.4h-10.5z" fill-rule="evenodd"/>
<path d="M155.8 217.2h.3v8.5h-.3z" fill-rule="evenodd"/>
<path d="M155.8 217.2h10.6v.4h-10.6z" fill-rule="evenodd"/>
<path d="M166.4 217.2h10.5v.4h-10.5z" fill-rule="evenodd"/>
<path d="M176.9 217.2h10.6v.4h-10.6z" fill-rule="evenodd"/>
<path d="M187.5 217.2h.3v8.5h-.3z" fill-rule="evenodd"/>
<path d="M200.1 217.2h.4v8.5h-.4z" fill-rule="evenodd"/>
<path d="M187.5 217.2h13v.4h-13z" fill-rule="evenodd"/>
<path d="M23.2 225.8h.3v4.7h-.3z" fill-rule="evenodd"/>
<path d="M23.2 225.8h10.9v.3h-10.9z" fill-rule="evenodd"/>
<path d="M34.1 225.8h46.3v.3h-46.3z" fill-rule="evenodd"/>
<path d="M80.4 225.8h.3v4.7h-.3z" fill-rule="evenodd"/>
<path d="M80.4 225.8h43.8v.3h-43.8z" fill-rule="evenodd"/>
<path d="M124.2 225.8h.3v4.7h-.3z" fill-rule="evenodd"/>
<path d="M124.2 225.8h10.5v.3h-10.5z" fill-rule="evenodd"/>
<path d="M134.7 225.8h10.6v.3h-10.6z" fill-rule="evenodd"/>
<path d="M145.3 225.8h10.5v.3h-10.5z" fill-rule="evenodd"/>
<path d="M155.8 225.8h.3v4.7h-.3z" fill-rule="evenodd"/>
<path d="M155.8 225.8h10.6v.3h-10.6z" fill-rule="evenodd"/>
<path d="M166.4 225.8h10.5v.3h-10.5z" fill-rule="evenodd"/>
<path d="M176.9 225.8h10.6v.3h-10.6z" fill-rule="evenodd"/>
<path d="M187.5 225.8h.3v4.7h-.3z" fill-rule="evenodd"/>
<path d="M200.1 225.8h.4v4.7h-.4z" fill-rule="evenodd"/>
<path d="M187.5 225.8h13v.3h-13z" fill-rule="evenodd"/>
<path d="M23.2 230.5h.3v4.7h-.3z" fill-rule="evenodd"/>
<path d="M80.4 230.5h.3v4.7h-.3z" fill-rule="evenodd"/>
<path d="M80.4 230.5h43.8v.3h-43.8z" fill-rule="evenodd"/>
<path d="M124.2 230.5h.3v4.7h-.3z" fill-rule="evenodd"/>
<path d="M124.2 230.5h10.5v.3h-10.5z" fill-rule="evenodd"/>
<path d="M134.7 230.5h10.6v.3h-10.6z" fill-rule="evenodd"/>
<path d="M145.3 230.5h10.5v.3h-10.5z" fill-rule="evenodd"/>
<path d="M155.8 230.5h.3v4.7h-.3z" fill-rule="evenodd"/>
<path d="M155.8 230.5h10.6v.3h-10.6z" fill-rule="evenodd"/>
<path d="M166.4 230.5h10.5v.3h-10.5z" fill-rule="evenodd"/>
<path d="M176.9 230.5h10.6v.3h-10.6z" fill-rule="evenodd"/>
<path d="M187.5 230.5h.3v4.7h-.3z" fill-rule="evenodd"/>
<path d="M200.1 230.5h.4v4.7h-.4z" fill-rule="evenodd"/>
<path d="M23.2 235.2h.3v4.8h-.3z" fill-rule="evenodd"/>
<path d="M23.2 235.2h10.9v.4h-10.9z" fill-rule="evenodd"/>
<path d="M34.1 235.2h46.3v.4h-46.3z" fill-rule="evenodd"/>
<path d="M80.4 235.2h.3v4.8h-.3z" fill-rule="evenodd"/>
<path d="M80.4 235.2h43.8v.4h-43.8z" fill-rule="evenodd"/>
<path d="M124.2 235.2h.3v4.8h-.3z" fill-rule="evenodd"/>
<path d="M124.2 235.2h10.5v.4h-10.5z" fill-rule="evenodd"/>
<path d="M134.7 235.2h10.6v.4h-10.6z" fill-rule="evenodd"/>
<path d="M145.3 235.2h10.5v.4h-10.5z" fill-rule="evenodd"/>
<path d="M155.8 235.2h.3v4.8h-.3z" fill-rule="evenodd"/>
<path d="M155.8 235.2h10.6v.4h-10.6z" fill-rule="evenodd"/>
<path d="M166.4 235.2h10.5v.4h-10.5z" fill-rule="evenodd"/>
<path d="M176.9 235.2h10.6v.4h-10.6z" fill-rule="evenodd"/>
<path d="M187.5 235.2h.3v4.8h-.3z" fill-rule="evenodd"/>
<path d="M200.1 235.2h.4v4.8h-.4z" fill-rule="evenodd"/>
<path d="M187.5 235.2h13v.4h-13z" fill-rule="evenodd"/>
<path d="M23.2 240h.3v5h-.3z" fill-rule="evenodd"/>
<path d="M23.2 244.7h10.9v.3h-10.9z" fill-rule="evenodd"/>
<path d="M34.1 244.7h46.3v.3h-46.3z" fill-rule="evenodd"/>
<path d="M80.4 240h.3v5h-.3z" fill-rule="evenodd"/>
<path d="M80.4 240h43.8v.3h-43.8z" fill-rule="evenodd"/>
<path d="M80.4 244.7h43.8v.3h-43.8z" fill-rule="evenodd"/>
<path d="M124.2 240h.3v5h-.3z" fill-rule="evenodd"/>
<path d="M124.2 240h10.5v.3h-10.5z" fill-rule="evenodd"/>
<path d="M124.2 244.7h10.5v.3h-10.5z" fill-rule="evenodd"/>
<path d="M134.7 240h10.6v.3h-10.6z" fill-rule="evenodd"/>
<path d="M134.7 244.7h10.6v.3h-10.6z" fill-rule="evenodd"/>
<path d="M145.3 240h10.5v.3h-10.5z" fill-rule="evenodd"/>
<path d="M145.3 244.7h10.5v.3h-10.5z" fill-rule="evenodd"/>
<path d="M155.8 240h.3v5h-.3z" fill-rule="evenodd"/>
<path d="M155.8 240h10.6v.3h-10.6z" fill-rule="evenodd"/>
<path d="M155.8 244.7h10.6v.3h-10.6z" fill-rule="evenodd"/>
<path d="M166.4 240h10.5v.3h-10.5z" fill-rule="evenodd"/>
<path d="M166.4 244.7h10.5v.3h-10.5z" fill-rule="evenodd"/>
<path d="M176.9 240h10.6v.3h-10.6z" fill-rule="evenodd"/>
<path d="M176.9 244.7h10.6v.3h-10.6z" fill-rule="evenodd"/>
<path d="M187.5 240h.3v5h-.3z" fill-rule="evenodd"/>
<path d="M200.1 240h.4v5h-.4z" fill-rule="evenodd"/>
<path d="M187.5 244.7h13v.3h-13z" fill-rule="evenodd"/>
</g>
<path d="M194.9 229.3h3.5M194.9 238.5h3.5" fill="none" stroke="#231f20" stroke-width=".2"/>
<g font-size="4.9" fill="#231f20">
<text x="127.1" y="9.9">NE5532, NE5532A, NE5532I, NE5532AI</text>
<text x="108.9" y="14.8">DUAL LOW-NOISE OPERATIONAL AMPLIFIERS</text>
</g>
<g font-size="4.2" fill="#231f20">
<text x="81.7" y="55.5">= +15 V, T</text>
<text x="104.8" y="55.5">= 25°C (unless otherwise noted)</text>
</g>
<g font-size="3.9" fill="#231f20">
<text x="23.2" y="30.2">recommended operating conditions</text>
<text x="23.2" y="55.5">electrical characteristics, V</text>
<text x="100.8" y="56.5">A</text>
<text x="23.2" y="200.6">operating characteristics, V</text>
</g>
<g font-size="3.5" fill="#231f20">
<text x="73.3" y="56.4">CC±</text>
<text x="74.2" y="201.6">CC± =</text>
<text x="85.8" y="200.6">±15 V, T</text>
<text x="99.6" y="201.6">A = 25</text>
<text x="110.9" y="200.6">°C</text>
<text x="112.7" y="271">•</text>
</g>
<g font-size="2.8" fill="#231f20">
<text x="24.6" y="40.8">Supply voltage, VCC+</text>
<text x="160.1" y="36.1">MIN</text>
<text x="163.7" y="40.8">5</text>
<text x="169.2" y="36.1">NOM</text>
<text x="180.1" y="36.1">MAX</text>
<text x="183.3" y="40.8">15</text>
<text x="190.7" y="36.1">UNIT</text>
<text x="193.1" y="40.8">V</text>
<text x="24.6" y="45.6">Supply voltage, VCC–</text>
<text x="161.4" y="45.6">–5</text>
<text x="181" y="45.6">–15</text>
<text x="193.1" y="45.6">V</text>
<text x="46.9" y="61.4">PARAMETER</text>
<text x="108.4" y="61.4">TEST CONDITIONS†</text>
<text x="159.9" y="61.4">MIN</text>
<text x="170.1" y="61.4">TYP</text>
<text x="179.8" y="61.4">MAX</text>
<text x="190.5" y="61.4">UNIT</text>
<text x="24.6" y="68.5">VIO</text>
<text x="36.2" y="68.5">Input offset voltage</text>
<text x="89.7" y="68.5">VO = 0</text>
<text x="115" y="66.1">TA = 25°C</text>
<text x="115" y="70.8">TA = Full range</text>
<text x="171.6" y="66.1">0.5</text>
<text x="184.5" y="66.1">4</text>
<text x="184.5" y="70.8">5</text>
<text x="191.6" y="68.5">mV</text>
<text x="24.6" y="78">IIO</text>
<text x="36.2" y="78">Input offset current</text>
<text x="89.7" y="75.6">TA = 25°C</text>
<text x="172.4" y="75.6">10</text>
<text x="181.4" y="75.6">150</text>
<text x="192" y="78">nA</text>
<text x="89.7" y="80.3">TA = Full range</text>
<text x="181.4" y="80.3">200</text>
<text x="24.6" y="87.4">IIB</text>
<text x="36.2" y="87.4">Input bias current</text>
<text x="89.7" y="85.1">TA = 25°C</text>
<text x="89.7" y="89.8">TA = Full range</text>
<text x="170.9" y="85.1">200</text>
<text x="179.9" y="89.8">1000</text>
<text x="181.4" y="85.1">800</text>
<text x="192" y="87.4">nA</text>
<text x="24.6" y="94.6">VICR</text>
<text x="36.2" y="94.6">Common-mode input voltage range</text>
<text x="160.4" y="94.6">±12</text>
<text x="170.9" y="94.6">±13</text>
<text x="192.8" y="94.6">V</text>
<text x="36.2" y="100.4">Maximum peak-to-peak output voltage</text>
<text x="80.8" y="100.4">g</text>
<text x="115" y="99.4">VCC± = ±15 V</text>
<text x="161.9" y="99.7">24</text>
<text x="172.4" y="99.7">26</text>
<text x="24.6" y="102.1">VOPP</text>
<text x="36.2" y="103.9">swing</text>
<text x="89.7" y="102.1">RL ≥ 600 Ω</text>
<text x="115" y="104.8">VCC± = ±18 V</text>
<text x="161.9" y="104.8">30</text>
<text x="172.4" y="104.8">32</text>
<text x="192.8" y="102.1">V</text>
<text x="89.7" y="110.2">RL ≥ 600 Ω,,</text>
<text x="89.7" y="113.7">VO = ±10 V</text>
<text x="91.7" y="110.9">L</text>
<text x="115" y="109.5">TA = 25°C</text>
<text x="161.9" y="109.5">15</text>
<text x="172.4" y="109.5">50</text>
<text x="24.6" y="116.6">AVD</text>
<text x="36.2" y="114.9">Large-signal differential voltage</text>
<text x="36.2" y="118.4">amplification</text>
<text x="40.2" y="114.9">g</text>
<text x="46.4" y="114.9">g</text>
<text x="72" y="114.9">g</text>
<text x="89.7" y="119.7">RL ≥ 2 kΩ,,</text>
<text x="115" y="114.3">TA = Full range</text>
<text x="115" y="119">TA = 25°C</text>
<text x="161.9" y="114.3">10</text>
<text x="161.9" y="119">25</text>
<text x="170.9" y="119">100</text>
<text x="190.3" y="116.6">V/mV</text>
<text x="89.7" y="123.2">VO = ±10 V</text>
<text x="91.7" y="120.4">L</text>
<text x="115" y="123.7">TA = Full range</text>
<text x="161.9" y="123.7">15</text>
<text x="24.6" y="130.4">Avd</text>
<text x="36.2" y="128.5">Small-signal differential voltage</text>
<text x="89.7" y="130.4">f = 10 kHz</text>
<text x="171.6" y="130.4">2.2</text>
<text x="190.3" y="130.4">V/mV</text>
<text x="36.2" y="132">amplification</text>
<text x="89.7" y="137">RL = 600 Ω</text>
<text x="115" y="137">VO = ±10 V</text>
<text x="170.9" y="137">140</text>
<text x="24.6" y="139.4">BOM</text>
<text x="36.2" y="139.4">Maximum output swing bandwidth</text>
<text x="36.2" y="139.4">Maximum-output-swing bandwidth</text>
<text x="115" y="141.7">VCC± = ±18 V,</text>
<text x="138.2" y="141.7">VO = ±14 V</text>
<text x="170.9" y="141.7">100</text>
<text x="191.3" y="139.4">kHz</text>
<text x="24.6" y="146.5">B1</text>
<text x="36.2" y="146.5">Unity-gain bandwidth</text>
<text x="89.7" y="146.5">RL = 600 Ω,</text>
<text x="115" y="146.5">CL = 100 pF</text>
<text x="172.4" y="146.5">10</text>
<text x="190.9" y="146.5">MHz</text>
<text x="24.6" y="151.3">ri</text>
<text x="36.2" y="151.3">Input resistance</text>
<text x="161.9" y="151.3">30</text>
<text x="170.9" y="151.3">300</text>
<text x="192" y="151.3">kΩ</text>
<text x="24.6" y="156.1">zo</text>
<text x="24.6" y="160.9">CMRR</text>
<text x="36.2" y="156.1">Output impedance</text>
<text x="36.2" y="160.9">Common-mode rejection ratio</text>
<text x="89.7" y="156.1">AVD = 30 dB,</text>
<text x="89.7" y="160.9">VIC = VICR min</text>
<text x="115" y="156.1">RL = 600 Ω,</text>
<text x="138.2" y="156.1">f = 10 kHz</text>
<text x="161.9" y="160.9">70</text>
<text x="170.9" y="160.9">100</text>
<text x="171.6" y="156.1">0.3</text>
<text x="192" y="160.9">dB</text>
<text x="192.7" y="156.1">Ω</text>
<text x="24.6" y="167.5">kSVR</text>
<text x="36.2" y="165.7">Supply voltage rejection ratio</text>
<text x="89.7" y="167.5">VCC± = ±9 V to ±15 V,</text>
<text x="138.2" y="167.5">VO = 0</text>
<text x="161.9" y="167.5">80</text>
<text x="170.9" y="167.5">100</text>
<text x="192" y="167.5">dB</text>
<text x="36.2" y="169.2">(∆VCC±/∆VIO)</text>
<text x="24.6" y="174.2">IOS</text>
<text x="24.6" y="178.9">ICC</text>
<text x="36.2" y="174.2">Output short-circuit current</text>
<text x="36.2" y="178.9">Total supply curent</text>
<text x="89.7" y="178.9">VO = 0,</text>
<text x="115" y="178.9">No load</text>
<text x="172.4" y="174.2">38</text>
<text x="174" y="178.9">8</text>
<text x="183" y="178.9">16</text>
<text x="191.6" y="174.2">mA</text>
<text x="191.6" y="178.9">mA</text>
<text x="36.2" y="183.7">Crosstalk attenuation (VO1/VO2)</text>
<text x="89.7" y="183.7">V01 = 10 V peak,</text>
<text x="115" y="183.7">f = 1 kHz</text>
<text x="171.1" y="183.7">110</text>
<text x="192" y="183.7">dB</text>
<text x="23.2" y="187.9">† All characteristics are measured under open-loop conditions with zero common-mode input voltage unless otherwise specified. Full range for</text>
<text x="25.3" y="192.1">TA is 0°C to 70°C for NE5532/NE5532A and –40°C to 85°C for NE5532I/NE5532AI.</text>
<text x="42.8" y="208.8">PARAMETER</text>
<text x="89.4" y="208.8">TEST CONDITIONS</text>
<text x="129" y="206.5">NE5532/NE5532I</text>
<text x="158.6" y="206.5">NE5532A/NE5532AI</text>
<text x="190.5" y="208.8">UNIT</text>
<text x="24.6" y="216">SR</text>
<text x="35.5" y="216">Slew rate at unity gain</text>
<text x="128.2" y="211.2">MIN</text>
<text x="138.4" y="211.2">TYP</text>
<text x="142.3" y="216">9</text>
<text x="148.2" y="211.2">MAX</text>
<text x="159.8" y="211.2">MIN</text>
<text x="170.1" y="211.2">TYP</text>
<text x="174" y="216">9</text>
<text x="179.8" y="211.2">MAX</text>
<text x="190.9" y="216">V/µs</text>
<text x="81.8" y="220.8">VI = 100 mV,</text>
<text x="103.7" y="220.8">AVD = 1,</text>
<text x="35.5" y="222.6">Overshoot factor</text>
<text x="81.8" y="224.3">RL = 600 Ω,</text>
<text x="103.7" y="224.3">CL = 100 pF</text>
<text x="138.3" y="222.6">10%</text>
<text x="169.9" y="222.6">10%</text>
<text x="24.6" y="231.6">Vn</text>
<text x="24.6" y="231.6">V</text>
<text x="35.5" y="231.6">Equivalent input noise voltage</text>
<text x="81.8" y="229.2">f = 30 Hz</text>
<text x="81.8" y="234">f = 1 kHz</text>
<text x="142.3" y="229.2">8</text>
<text x="142.3" y="234">5</text>
<text x="174" y="229.2">8</text>
<text x="174" y="234">5</text>
<text x="183" y="229.2">10</text>
<text x="184.5" y="234">6</text>
<text x="189.1" y="231.9">nV/√Hz</text>
<text x="81.8" y="238.7">f = 30 Hz</text>
<text x="140" y="238.7">2.7</text>
<text x="171.6" y="238.7">2.7</text>
<text x="24.6" y="241.1">I</text>
<text x="24.6" y="241.1">In</text>
<text x="35.5" y="241.1">Equivalent input noise current</text>
<text x="81.8" y="243.4">f = 1 kHz</text>
<text x="140" y="243.4">0.7</text>
<text x="171.6" y="243.4">0.7</text>
<text x="189.1" y="241">pA/√Hz</text>
<text x="199.2" y="270.7">3</text>
</g>
<text font-size="2.5" fill="#231f20" x="129.3" y="22.7">SLOS075A – NOVEMBER 1979 – REVISED SEPTEMBER 1990</text>
<g font-size="2.1" fill="#231f20">
<text x="85.3" y="271">POST OFFICE BOX 655303</text>
<text x="114.9" y="271">DALLAS, TEXAS 75265</text>
</g>
</svg>
